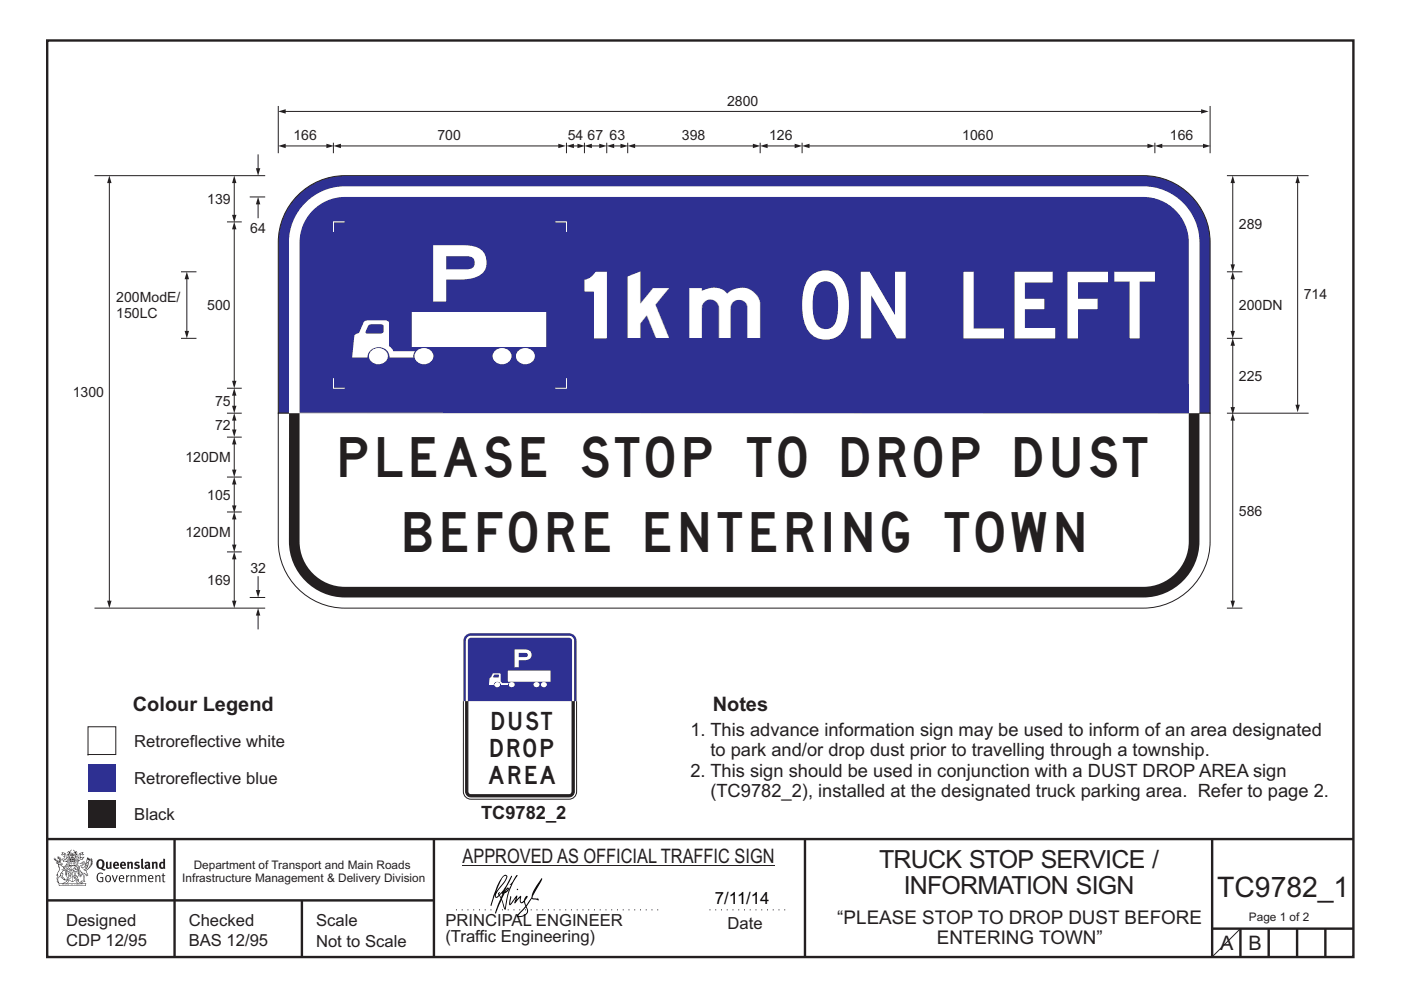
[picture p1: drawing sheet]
<svg xmlns="http://www.w3.org/2000/svg" width="297mm" height="210mm" viewBox="0 0 297 210" stroke-linecap="round" stroke-linejoin="round" font-family="sans-serif">
<g fill="none" stroke="#231f20" stroke-width=".51">
<path d="M10 8.6h276.9v194.4h-276.9zM10 178h277M37 178v25M92 178v25M170.7 177.9v25M257 178v25M10 191h82M64 191v12M257 197h30M263 197v6M269 197v6M275 197v6"/>
<path d="M281 197v6"/>
</g>
<path d="M96.7 193h43.3M150.4 193h16.9" fill="none" stroke="#231f20" stroke-width=".21" stroke-dasharray=".2 1" stroke-linecap="butt"/>
<path d="M98.1 183.5h66.1" fill="none" stroke="#231f20" stroke-width=".21"/>
<g fill="#231f20">
<path d="M21.1 182.6a.94 .94 0 0 0 .2 1.4 .84 .84 0 0 0 0-1.5zM20.7 182.5a.92 .92 0 0 1 1.2-.1 .92 .92 0 0 1 .2 1.2l-.3 .6 .6 .2-.1 .2-.6-.1a1.41 1.41 0 0 1-1.3-1.2z" fill-rule="evenodd"/>
<path d="M22.5 182.8l.4-.1v1.2l.1 .1 .3-.1v-1.1h.3l.1 1.4a1.26 1.26 0 0 1-1.2-.1z" fill-rule="evenodd"/>
<path d="M24.5 183.1l-.1 .3h.4l-.1-.3zM24.1 183a.66 .66 0 0 1 .9-.1 .66 .66 0 0 1 .2 .8h-.8v.2a.42 .42 0 0 0 .7 0l.1 .2a.79 .79 0 0 1-1.1 0 .79 .79 0 0 1 0-1.1z" fill-rule="evenodd"/>
<path d="M26 183.1l-.1 .3h.4l-.1-.3zM25.6 183a.66 .66 0 0 1 .9-.1 .66 .66 0 0 1 .2 .8h-.8v.2a.42 .42 0 0 0 .6 0l.2 .2a.79 .79 0 0 1-1.1 0 .79 .79 0 0 1 0-1.1z" fill-rule="evenodd"/>
<path d="M26.9 182.8l.4-.1v.2a.46 .46 0 0 1 .5-.1 .46 .46 0 0 1 .4 .4v1.1h-.4v-1l-.1-.2-.3 .1v1.1h-.4z" fill-rule="evenodd"/>
<path d="M28.6 183l.5-.3 .5 .2-.1 .2h-.5l-.1 .2a.56 .56 0 0 1 .7 .6 .56 .56 0 0 1-.8 .4l-.4-.1 .2-.3 .4 .1 .2-.1-.6-.4z" fill-rule="evenodd"/>
<path d="M29.9 182.2l.4-.1v1.8l.2 .4h-.3l-.2-.2z" fill-rule="evenodd"/>
<path d="M31.1 183.7v.3l.3-.1v-.3zM30.7 183a.67 .67 0 0 1 .6-.2 .67 .67 0 0 1 .5 .5l.1 .8-.2 .3-.2-.2a.5 .5 0 0 1-.7 0 .5 .5 0 0 1 0-.7l.6-.1v-.3l-.6 .1z" fill-rule="evenodd"/>
<path d="M32.2 182.8l.3-.1 .1 .2a.46 .46 0 0 1 .5-.1 .46 .46 0 0 1 .3 .4v1.1h-.4v-1l-.1-.2-.3 .1v1.1h-.4z" fill-rule="evenodd"/>
<path d="M34.3 183.1l-.1 .7 .2 .2 .2-.1v-.7zM34.6 182.1l.4 .1 .1 2.1-.4-.1a.71 .71 0 0 1-1-.6 .71 .71 0 0 1 .9-.7z" fill-rule="evenodd"/>
<path d="M20.8 185.3l.7-.2 .4 .2-.2 .1a.69 .69 0 0 0-.8 .1 .69 .69 0 0 0-.1 .9l.2 .4 .5 .1h.2v-.7h-.4l-.1-.2h.7v1a.96 .96 0 0 1-1.2-.1 .96 .96 0 0 1-.2-1.1z" fill-rule="evenodd"/>
<path d="M22.6 185.9a.57 .57 0 0 0-.1 .7 .57 .57 0 0 0 .6 .3 .7 .7 0 0 0-.2-1.1zM22.5 185.8a.69 .69 0 0 1 1.1 .6 .69 .69 0 0 1-1.1 .5 1.04 1.04 0 0 1 0-1.1z" fill-rule="evenodd"/>
<path d="M23.7 185.7l.2-.1 .4 1.3 .4-1.3h.3l-.6 1.5h-.2z" fill-rule="evenodd"/>
<path d="M25.6 185.8l-.2 .4h.7l-.2-.4zM25.4 185.8a.59 .59 0 0 1 .7-.1 .59 .59 0 0 1 .2 .7h-.9a.45 .45 0 0 0 .3 .5 .45 .45 0 0 0 .5-.1l.1 .1a.74 .74 0 0 1-1-.1 .74 .74 0 0 1 .1-1z" fill-rule="evenodd"/>
<path d="M26.7 185.7l.2-.1 .1 .2 .5-.2-.1 .3-.4 .2v1h-.2z" fill-rule="evenodd"/>
<path d="M27.6 185.7l.2-.1 .1 .2a.45 .45 0 0 1 .5-.2 .45 .45 0 0 1 .3 .4v1.1h-.2v-1.1l-.2-.2-.4 .2v1.1h-.2z" fill-rule="evenodd"/>
<path d="M29.1 185.7l.3-.1v.2l.4-.2 .4 .3 .3-.3a.37 .37 0 0 1 .5 .4v1.1h-.2v-1.1l-.2-.2-.4 .2v1.1h-.2v-1.1l-.2-.2-.4 .2v1.1h-.2z" fill-rule="evenodd"/>
<path d="M31.8 185.8l-.2 .4h.7l-.2-.4zM31.5 185.8a.59 .59 0 0 1 .8-.1 .59 .59 0 0 1 .2 .7h-.9a.45 .45 0 0 0 .3 .5 .45 .45 0 0 0 .5-.1l.1 .1a.74 .74 0 0 1-1-.1 .74 .74 0 0 1 0-1z" fill-rule="evenodd"/>
<path d="M32.9 185.7l.2-.1 .1 .2a.45 .45 0 0 1 .4-.2 .45 .45 0 0 1 .4 .4v1.1h-.2v-1.1l-.2-.2-.4 .2v1.1h-.3z" fill-rule="evenodd"/>
<path d="M34.5 185.3l.2-.1v.4h.4l-.1 .2h-.3v1v.1h.3l-.1 .2-.4-.1v-1.2h-.2v-.2h.2z" fill-rule="evenodd"/>
<path d="M13.2 180.9l.5 .1-.6 .3 .3-.3zM13.7 181.2l.3 .1 .1 1 .3-.5 .1 .5h-.2l-.1 .3-.7 .1v-.3l-.4-.1 .3-.1 .6 .2-.4-.7h.2zM13.2 180.7v.4l-.3 .2 .3 .1 .4-.2 .1 .4-.3 .2h.2l.2 .5-.4-.2-.4 .1 .5 .6 .2-.1 .8 .1-.6 .6 .2 .1 .6-.2-.1-.3 .3-.2h-.2l-.1 .4-.5 .2 .5-.7h-.5l.6-.2-.4 .1 .3-.3-.1-.6-.1-.1-.3 .5v-.2a.8 .8 0 0 0-.9-1.1z" fill-rule="evenodd"/>
<path d="M17 181.1l.5-.2-.3 .2 .4 .2zM16.8 181.2h.1l.1 .9 .3-.2 .4-.1-.3 .3v.2h-.4l-.3 .3-.1-.3-.3-.1 .1-.1-.1-.4 .4 .6 .1-.1zM16.3 181.5l-.1 .9 .4 .1h-.6l.6 .1-.2 .1h-.3l.4 .4h-.2v.3l-.5-.8 .5 1 .4-.6-.4-.2 .9-.5 .2 .1 .4-.5 .1-.2-.8 .2-.1-.7 .4 .2 .5-.2-.4-.2 .2-.2a.88 .88 0 0 0-1 1.2z" fill-rule="evenodd"/>
<path d="M15.5 182.9l.3 .2h-.2v.3v-.3h-.2l.2-.1z" fill-rule="evenodd"/>
<path d="M15.1 182.9l.2 .2h-.2v.3v-.3h-.2h.2z" fill-rule="evenodd"/>
<path d="M14.9 182.8h.9l.1 .7-.3 .1-.8-.1zM14.8 182.4l-.2 1.2h1.4l-.2-1.2-.1 .2h-.8z" fill-rule="evenodd"/>
<path d="M14.9 184.5v.2l.3-.1-.1-.2zM14.4 183.8l.2 .2-.3 .2v.5l.2 .1 .3-.1-.4-.4 .3 .1h.4l-.2-.4 .2-.2zM14.3 183.7h.9a.5 .5 0 0 0 .1 .8l-.3 .3a.47 .47 0 0 1-.7-.1 .47 .47 0 0 1 0-.6l.1-.1z" fill-rule="evenodd"/>
<path d="M15.6 184.2l.1-.1a.33 .33 0 0 1 .5-.2 .33 .33 0 0 1 .1 .5l-.3-.1 .2-.2h-.4l-.1 .1h.2l.1 .3h.3v.2h-.6l.1-.1-.3-.1zM15.5 184.2l-.1 .4h.2l-.1 .2h.9v-.2a.44 .44 0 0 0 0-.7 .44 .44 0 0 0-.7 .1z" fill-rule="evenodd"/>
<path d="M15.7 185.7l.4 .1zM15.9 185.2l.1 .4h-.2zM15.9 185.1l-.3 .7-.3 .2a.98 .98 0 0 1 1.1 .1z" fill-rule="evenodd"/>
<path d="M15.6 186l.3 .2v-.2h.2l-.2 .5v-.2l-.3 .1 .2-.2z" fill-rule="evenodd"/>
<path d="M15 185.3l.1 .1-.2 .3zM14.6 185.9h.4a.22 .22 0 0 1-.2 .3 .22 .22 0 0 1-.2-.3zM14.5 185.3l.2 .4zM14.6 185.8l.4 .1zM14.7 185.2l.2 .1-.1 .4zM14.4 185.2l.1 .5a.36 .36 0 0 0 0 .5 .36 .36 0 0 0 .5 0 .36 .36 0 0 0 .1-.5 .41 .41 0 0 0-.1-.5 .41 .41 0 0 0-.6 0z" fill-rule="evenodd"/>
<path d="M14.6 184.1l.2 .2z" fill-rule="evenodd"/>
<path d="M18.3 183.4l.1-.1v.4l-.5 .4z" fill-rule="evenodd"/>
<path d="M17.5 182.9l.2-.1 .3 .2-.7 .8-.1 .3 .3 .1a1.07 1.07 0 0 0 .7-.9l.4-.3v.2a1.36 1.36 0 0 1-1 1.3 1.32 1.32 0 0 0 1.2-1.6l.5-.7-.2 .5 .4-.2-.4 .4 .4-.2-.4 .4h.4l-.5 .2h.4l-.4 .2h.4l-.4 .1 .1 .1h-.2l.1 .2-.2 .1a.82 .82 0 0 1-1 .6l.3 .1 .5 .9-.3 .1-.2-.4-.4-.2 .1 1.8 .2 .1-.6 .2-.2-.2 .5-.1v-.2a2.24 2.24 0 0 0-.7-2.1v-.3a.69 .69 0 0 1 .6-.9l.1-.2zM16.6 184.5l.5 1.3 .1-.8 .2 .3-.3 .7-.4-.8h-.1l.1-.2zM18.5 182.2l.1 .3 .2-.2v.3l.2-.3v.2l-.8 .6zM16.8 183.2l.7-.1 .1 .2a.87 .87 0 0 0-.8 .6 .87 .87 0 0 0 .2 .9l.2 .4-.1 .5-.3-1.1-.2-.1-.1 .1 .1 .2-.2 .4 .3 .1 .2 .7h.3l.3-.6a1.62 1.62 0 0 1 .1 1.4h-.3l-.2 .3h.2l.1 .2 .2-.2h.5l-.2-.3-.1-1.5 .2 .1a.4 .4 0 0 0 .2 .3 .4 .4 0 0 0 .5 0l-.5-1 .8-.6 .1-.3h.3l-.1-.1 .3-.3h-.2l.2-.3-.1 .1 .1-.3-.1 .1 .1-.4h-.1l.1-.3v-.1l-.2 .2-.1-.4-.2 .4-.1-.4-.1 .2-.2-.3v.3l-.2-.4-.4 1.6a.58 .58 0 0 1-.8 .6l.7-.8v-.4h-.4z" fill-rule="evenodd"/>
<path d="M18.2 185.4l.3 .1z" fill-rule="evenodd"/>
<path d="M12.5 187.4h5.7l-.1 .4h-5.5zM13.5 187.4l.5-.3 .4-.4v.1l.1 .1-.3 .4zM14 186.6l.3-.1-.2 .3zM16.3 186.7l.4 .4 .5 .3h-.6l-.3-.3-.1-.2zM16.4 186.5l.2 .1-.1 .2zM12.4 187.4l.1 .5h5.7l.1-.5-.8-.1-.6-.2-.3-.2 .1-.5a.47 .47 0 0 0-.6 .4 .47 .47 0 0 0 .4 .6h-2.3a.47 .47 0 0 0 .4-.6 .47 .47 0 0 0-.6-.4l.1 .5-.3 .2-.6 .2z" fill-rule="evenodd"/>
<path d="M13.3 187.6v.1zM13.3 187.5l-.1 .3h.2z" fill-rule="evenodd"/>
<path d="M13.5 187.5l.1 .2 .1-.2v.2z" fill-rule="evenodd"/>
<path d="M13.9 187.5l.1 .2zM13.8 187.5v.3l.2-.1v-.1z" fill-rule="evenodd"/>
<path d="M14.2 187.6l.1 .1zM14.2 187.5l-.1 .3h.3z" fill-rule="evenodd"/>
<path d="M14.4 187.5h.2l.1 .3h-.3z" fill-rule="evenodd"/>
<path d="M15.1 187.6v.1zM15.1 187.5l-.1 .3h.2z" fill-rule="evenodd"/>
<path d="M15.3 187.5h.2l-.1 .3z" fill-rule="evenodd"/>
<path d="M15.8 187.5h.2l-.1 .3z" fill-rule="evenodd"/>
<path d="M16.1 187.5l.1 .3z" fill-rule="evenodd"/>
<path d="M16.3 187.5l.1 .2zM16.3 187.5v.3l.2-.1v-.1z" fill-rule="evenodd"/>
<path d="M16.6 187.5h.2v.3h-.2z" fill-rule="evenodd"/>
<path d="M16.9 187.5l.1 .3h-.1z" fill-rule="evenodd"/>
<path d="M17.1 187.5l.1 .3z" fill-rule="evenodd"/>
<path d="M17.3 187.5l.1 .3z" fill-rule="evenodd"/>
<path d="M14.9 182.1a.71 .71 0 0 1 .9 .1zM15.6 182.2l.2 .2zM15 182.2l.3 .1zM14.8 182.3l.1 .1zM15.2 181.9h.3zM15.2 181.3h.1v.2zM15.2 181h.2v.2zM15.3 181.6l.1 .2h-.2zM15.4 181.3l.1 .2zM15 181.3l.1 .1-.1 .1zM15.6 181.3h.1v.2zM14.4 180.6l-.3 .3 .5-.2v.4h-.3l-.1 .6 .2-.5 .3 .9v.4h1.2v-.4l.4-.9 .2 .3-.2-.5-.2 .1v-.4l.4 .2-.3-.4-.2 .3-.5-.6v.1a.41 .41 0 0 1 .3 .3 .41 .41 0 0 1-.1 .5l.1-.2a1 1 0 0 1 0 1.1l-.2-.1-.1-.3h.4l-.2-.2 .2-.3-.3 .1v-.4l-.3 .2-.2-.2 .1 .4-.4-.1 .1 .3-.1 .2h.4l-.1 .3-.3 .1a.93 .93 0 0 1 .1-1.1l.1 .3v-.4h-.2l.4-.6-.5 .5-.1-.2z" fill-rule="evenodd"/>
<path d="M12.4 183.4l.4 .1 .6 .5v.2a.83 .83 0 0 1 .6 1.2v-.2a.75 .75 0 0 0-1-.8l.4 .2-.6 .7-.1 .5a.95 .95 0 0 0-.3 1.3l-.1-.1a.77 .77 0 0 1 .1-1.1l-.1-.5-.1 .1 .2-.5a1.31 1.31 0 0 0 0-1.6zM13 185.2l.3 .1-.1 .8 .5 .4-.2-.1a.68 .68 0 0 1-.6-.8zM12.1 183a.68 .68 0 0 1 1 .3l-.5 .1-.1-.3zM11.4 182.1a1.19 1.19 0 0 0 1 .8h-.5l.4 .4 .1 .6a.9 .9 0 0 1-.2 1.2l-.3 .5h.3v.2a1.04 1.04 0 0 0-.1 1.2l.2 .3 .3-.1-.1-.1a.8 .8 0 0 1 .2-1.2l.1-.2a.89 .89 0 0 0 1.1 .9l-.6-.6 .1-.8-.3-.1 .4-.5 .4 .3 .1 .8a1.01 1.01 0 0 0-.3-1.4l.3-.6-.4 .4a.41 .41 0 0 1 .4-.5h-.1l-.5 .2-.5-.4h.3a.5 .5 0 0 0-.5-.5l.3-.4-.3 .2 .3-.4-.1-.3-.1 .4-.1-.6-.1 .3-.1-.5-.1 .3-.3-.2 .3 .3-.3-.1a.62 .62 0 0 1 .5 .9l-.1-.4v.4l-.3-.1v-.4l-.1 .3-.1-.3-.1 .2-.1-.5-.1 .3-.1-.4v.4z" fill-rule="evenodd"/>
<path d="M12.6 183.1l.1-.1 .2 .2z" fill-rule="evenodd"/>
<path d="M14 183.6h2.7v1l-.1-.9h-2.5v1.2h2.5v-.3v.6v-.2h-1.2v1.9a2.13 2.13 0 0 0 1.3-1.7 1.69 1.69 0 0 1-1.6 1.8l-.6-.4-.4-.6-.1-1.2v.6l.4 .8 .9 .7v-1.9h-1.2z" fill-rule="evenodd"/>
<circle cx="17.7" cy="182.9" r=".08"/>
</g>
<g fill="#000">
<path d="M107.5 188.6l.2-.1-.5 .6zM106.3 189.5l.3 .1-.3 .7-.3-.4zM106.8 185.9l.5-.1a9.3 9.3 0 0 1-2 3.2l-.1 .2 1-2.5zM106.5 185.9a14.7 14.7 0 0 0-2.2 5l-.3 1.1 .1 .2 .8-2.4a.42 .42 0 0 0 .2 .6 .42 .42 0 0 0 .6-.2l.2-.2 .2 .5-1.1 3.2h.2l1.1-2.8 .6 1.9 .2 .2 .2-.5a13.5 13.5 0 0 1 2-6.2l.4-.6-.1-.1-1.6 2.1 .4-.1a14.9 14.9 0 0 0-1.3 5.1l-.4-1.2a1.39 1.39 0 0 1 .2-1.8l.1-.2a.92 .92 0 0 0 .8-1.2 .75 .75 0 0 0-.7 .7l-.2 .2 1.6-3.4-.1-.1-.4 .7a10.5 10.5 0 0 1-2.2 3.3l.2-.4a.32 .32 0 0 0-.4 .1 .32 .32 0 0 0 .1 .5l-.5 .3a3.2 3.2 0 0 1 1.1-2.2l.5-.6a2.49 2.49 0 0 0 .7-1.7l-.3-.2z" fill-rule="evenodd"/>
<path d="M109.6 188.5l.3 .3h-.3z" fill-rule="evenodd"/>
<path d="M111.5 192.4a1.15 1.15 0 0 1 .1 1.3 1.15 1.15 0 0 1-1.2 .6h-.5zM108.1 190.1l-.2 1.6 .3 .3 1.2-1.5-.3 1.1 1.1-1.2a.94 .94 0 0 0 .4 1.2l.5-.3 .3 .9-1.2 1.3a.98 .98 0 0 0-.5 1 1.9 1.9 0 0 0 2.3-1.3l-.1-.3a1.02 1.02 0 0 1 .3-1.4l.5-.9 1.5 .3-.2-.5v.3l-1.1-.2v-.3l2-3.5 .1-.3-.1-.1-1.8 2.7a6.6 6.6 0 0 1-1.5 3l-.2-.2a1.01 1.01 0 0 1 .4-1.4l.1-.3-.3-.1-.3 .4-.2 .6-.5 .4-.2-.4 .1-.9-.2-.1-.8 .9 .2-.9-.1-.1-1.4 1.8 .2-1.4v-.2z" fill-rule="evenodd"/>
</g>
<path d="M18.7 162.1h5.9v5.9h-5.9z" fill="#2e3092"/>
<path d="M18.7 154.1v5.9h5.9v-5.9z" fill-rule="evenodd" fill="#fff" stroke="#231f20" stroke-width=".21"/>
<path d="M18.7 169.6h5.9v5.9h-5.9z" fill="#231f20"/>
<path d="M59.8 31h10.1" fill="none" stroke="#231f20" stroke-width=".21"/>
<g fill="#231f20">
<path d="M69.2 30.5l1.6 .5-1.6 .4z"/>
<path d="M59 31l1.6-.5v.9z"/>
</g>
<path d="M71.5 31h47.6" fill="none" stroke="#231f20" stroke-width=".21"/>
<g fill="#231f20">
<path d="M118.4 30.5l1.6 .5-1.6 .4z"/>
<path d="M70.7 31l1.6-.5v.9z"/>
</g>
<path d="M120.9 31h2.3" fill="none" stroke="#231f20" stroke-width=".21"/>
<g fill="#231f20">
<path d="M122.4 30.5l1.6 .5-1.6 .4z"/>
<path d="M120.1 31l1.6-.5v.9z"/>
</g>
<path d="M124.7 31h3.1" fill="none" stroke="#231f20" stroke-width=".21"/>
<g fill="#231f20">
<path d="M127.1 30.5l1.6 .5-1.6 .4z"/>
<path d="M123.9 31l1.6-.5v.9z"/>
</g>
<path d="M129.5 31h2.8" fill="none" stroke="#231f20" stroke-width=".21"/>
<g fill="#231f20">
<path d="M131.6 30.5l1.6 .5-1.6 .4z"/>
<path d="M128.6 31l1.6-.5v.9z"/>
</g>
<path d="M133.9 31h26.5" fill="none" stroke="#231f20" stroke-width=".21"/>
<g fill="#231f20">
<path d="M159.6 30.5l1.6 .5-1.6 .4z"/>
<path d="M133.1 31l1.6-.5v.9z"/>
</g>
<path d="M162 31h7.2" fill="none" stroke="#231f20" stroke-width=".21"/>
<g fill="#231f20">
<path d="M168.5 30.5l1.6 .5-1.6 .4z"/>
<path d="M161.1 31l1.6-.5v.9z"/>
</g>
<path d="M59.8 23.6h195.6" fill="none" stroke="#231f20" stroke-width=".21"/>
<g fill="#231f20">
<path d="M254.7 23.2l1.6 .4-1.6 .5z"/>
<path d="M59 23.6l1.6-.4v.9z"/>
</g>
<path d="M59 22.5v10M70.7 30.3v2.2M120.1 30.3v2.2M123.9 30.3v2.2M128.6 30.3v2.2M133.1 30.3v2.2M161.2 30.3v2.2M170.1 30.3v2.2" fill="none" stroke="#231f20" stroke-width=".21"/>
<path d="M63.7 40.9a14.1 14.1 0 0 1 9.4-3.6h169.3a14.2 14.2 0 0 1 14.2 14.1v36.2h-197.6v-36.2a14.1 14.1 0 0 1 4.7-10.5z" fill-rule="evenodd" fill="#2e3092" stroke="#231f20" stroke-width=".21"/>
<path d="M59 87.6h197.6v27.2a14.2 14.2 0 0 1-14.2 14.2h-169.3a14.2 14.2 0 0 1-14.1-14.2z" fill-rule="evenodd" fill="#fff" stroke="#231f20" stroke-width=".21"/>
<path d="M61.3 87.6h193v27.2a11.9 11.9 0 0 1-11.9 11.9h-169.3a11.9 11.9 0 0 1-11.8-11.9z" fill-rule="evenodd" fill="#231f20"/>
<g fill="#fff">
<path d="M64.7 43a11.9 11.9 0 0 1 8.4-3.5h169.3a11.9 11.9 0 0 1 11.9 11.9v36.2h-193v-36.2a11.8 11.8 0 0 1 3.4-8.4z" fill-rule="evenodd"/>
<path d="M63.5 87.6l188.5 .1v27.1a9.7 9.7 0 0 1-9.6 9.7h-169.3a9.7 9.7 0 0 1-9.6-9.7z" fill-rule="evenodd"/>
</g>
<path d="M66 45a9.6 9.6 0 0 1 7.1-3.2h169.3a9.7 9.7 0 0 1 9.7 9.6v36.3l-188.6-.1v-36.2a9.6 9.6 0 0 1 2.5-6.4z" fill-rule="evenodd" fill="#2e3092"/>
<path d="M91.8 52h6.4a4.8 4.8 0 0 1 4.5 1.7 3.5 3.5 0 0 1-2.8 5.4l-1.7 .2h-3.6v4.7h-2.8zM94.6 54.3v2.8h4.1a1.64 1.64 0 0 0 1.9-.9 1.32 1.32 0 0 0-1.2-1.8zM88.5 74.3a1.77 1.77 0 0 0-.2 2.3 1.77 1.77 0 0 0 2.1 .6 1.71 1.71 0 0 0 1.5-2 1.71 1.71 0 0 0-2-1.4l-.5 .1zM78.8 74.3a1.77 1.77 0 0 0-.2 2.3 1.77 1.77 0 0 0 2.2 .6 1.71 1.71 0 0 0 1.4-2 1.71 1.71 0 0 0-2-1.4l-.5 .1zM105 74.3a1.77 1.77 0 0 0-.2 2.3 1.77 1.77 0 0 0 2.2 .6 1.71 1.71 0 0 0 1.4-2 1.71 1.71 0 0 0-2-1.4l-.5 .1zM110 74.3a1.77 1.77 0 0 0-.2 2.3 1.77 1.77 0 0 0 2.1 .6 1.71 1.71 0 0 0 1.5-2 1.71 1.71 0 0 0-2-1.4l-.5 .1zM87.3 66.2v7.4h28.5v-7.4zM77.3 68.2l.9-.3h3.5l.5 .2 .3 .4v4.9l.6 .5 .3 .6h4.6l-.3 .6-.1 .7h-5a2.36 2.36 0 0 0-2.3-2.2 2.36 2.36 0 0 0-2.4 2.2h-3.2l.4-4.6 1-.6zM78.1 69l.7-.2h2.2l.3 .3v1.2a.6 .6 0 0 1-.7 .5l-3-.1-.1-.3z" fill-rule="evenodd" fill="#fff"/>
<path d="M73.1 47.1h-2.4v2.1M117.7 47.1h2.4v2.1M70.7 80.2v2.1h2.4M120.1 80.2v2.1h-2.4" fill="none" stroke="#fff" stroke-width=".21"/>
<path d="M170.9 31h73.1" fill="none" stroke="#231f20" stroke-width=".21"/>
<g fill="#231f20">
<path d="M243.3 30.5l1.6 .5-1.6 .4z"/>
<path d="M170 31l1.6-.5v.9z"/>
</g>
<path d="M260.1 37.3h17.4M260.1 87.6h17.4M261.4 88.5v39.6M260.1 129h3.3" fill="none" stroke="#231f20" stroke-width=".21"/>
<g fill="#231f20">
<path d="M260.9 127.4h.9l-.4 1.6z"/>
<path d="M261.4 87.6l.4 1.6h-.9z"/>
</g>
<path d="M261.4 72.6v14.5" fill="none" stroke="#231f20" stroke-width=".21"/>
<g fill="#231f20">
<path d="M260.9 86.3h.9l-.4 1.6z"/>
<path d="M261.4 71.7l.4 1.6h-.9z"/>
</g>
<path d="M261.4 38.1v18.7" fill="none" stroke="#231f20" stroke-width=".21"/>
<g fill="#231f20">
<path d="M260.9 56.1h.9l-.4 1.6z"/>
<path d="M261.4 37.2l.4 1.6h-.9z"/>
</g>
<path d="M23.2 38.1v90" fill="none" stroke="#231f20" stroke-width=".21"/>
<g fill="#231f20">
<path d="M22.7 127.4h1l-.5 1.6z"/>
<path d="M23.2 37.2l.5 1.6h-1z"/>
</g>
<path d="M275.1 38.1v48.5" fill="none" stroke="#231f20" stroke-width=".21"/>
<g fill="#231f20">
<path d="M274.7 85.8h.9l-.5 1.6z"/>
<path d="M275.1 37.2l.5 1.6h-.9z"/>
</g>
<path d="M260.1 57.6h3.3M261.4 58.5v12.4M260.1 71.8h3.3" fill="none" stroke="#231f20" stroke-width=".21"/>
<g fill="#231f20">
<path d="M260.9 70.2h.9l-.4 1.6z"/>
<path d="M261.4 57.6l.4 1.6h-.9z"/>
</g>
<path d="M38.4 57.6h3.3M39.6 58.5v12.4M38.4 71.8h3.3" fill="none" stroke="#231f20" stroke-width=".21"/>
<g fill="#231f20">
<path d="M39.1 70.2h1l-.5 1.6z"/>
<path d="M39.6 57.6l.5 1.6h-1z"/>
</g>
<path d="M20 37.3h36.2M48.1 47.1h3.2M52.9 41.8h3.3M48.1 92.7h3.2M48.1 87.6h3.2M48.1 82.3h3.2M48.1 117.1h3.2M48.1 108.6h3.2M48.1 101.2h3.2M49.7 117.9v10.2M20 129h36.2M52.9 126.7h3.3" fill="none" stroke="#231f20" stroke-width=".21"/>
<g fill="#231f20">
<path d="M49.2 127.4h.9l-.4 1.6z"/>
<path d="M49.7 117l.4 1.6h-.9z"/>
</g>
<path d="M49.7 109.4v6.9" fill="none" stroke="#231f20" stroke-width=".21"/>
<g fill="#231f20">
<path d="M49.2 115.5h.9l-.4 1.6z"/>
<path d="M49.7 108.6l.4 1.6h-.9z"/>
</g>
<path d="M49.7 93.5v6.8" fill="none" stroke="#231f20" stroke-width=".21"/>
<g fill="#231f20">
<path d="M49.2 99.6h.9l-.4 1.6z"/>
<path d="M49.7 92.7l.4 1.6h-.9z"/>
</g>
<path d="M49.7 88.5v3.3" fill="none" stroke="#231f20" stroke-width=".21"/>
<g fill="#231f20">
<path d="M49.2 91.1h.9l-.4 1.6z"/>
<path d="M49.7 87.6l.4 1.6h-.9z"/>
</g>
<path d="M49.7 83.2v3.6" fill="none" stroke="#231f20" stroke-width=".21"/>
<g fill="#231f20">
<path d="M49.2 86.1h.9l-.4 1.6z"/>
<path d="M49.7 82.3l.4 1.6h-.9z"/>
</g>
<path d="M49.7 47.9v33.6" fill="none" stroke="#231f20" stroke-width=".21"/>
<g fill="#231f20">
<path d="M49.2 80.8h.9l-.4 1.6z"/>
<path d="M49.7 47l.4 1.6h-.9z"/>
</g>
<path d="M49.7 38.1v8.2" fill="none" stroke="#231f20" stroke-width=".21"/>
<g fill="#231f20">
<path d="M49.2 45.6h.9l-.4 1.6z"/>
<path d="M49.7 37.2l.4 1.6h-.9z"/>
</g>
<path d="M49.7 102v5.9" fill="none" stroke="#231f20" stroke-width=".21"/>
<g fill="#231f20">
<path d="M49.2 107.2h.9l-.4 1.6z"/>
<path d="M49.7 101.2l.4 1.6h-.9z"/>
</g>
<path d="M54.7 122.2v3.7" fill="none" stroke="#231f20" stroke-width=".21"/>
<path d="M54.3 125.2h.9l-.5 1.6z" fill="#231f20"/>
<path d="M54.7 32.7v3.7" fill="none" stroke="#231f20" stroke-width=".21"/>
<path d="M54.3 35.7h.9l-.5 1.6z" fill="#231f20"/>
<path d="M54.7 42.6v3.7" fill="none" stroke="#231f20" stroke-width=".21"/>
<path d="M54.7 41.7l.5 1.6h-.9z" fill="#231f20"/>
<path d="M54.7 129.8v3.7" fill="none" stroke="#231f20" stroke-width=".21"/>
<path d="M54.7 129l.5 1.6h-.9z" fill="#231f20"/>
<path d="M245.7 31h10.1" fill="none" stroke="#231f20" stroke-width=".21"/>
<g fill="#231f20">
<path d="M255.1 30.5l1.6 .5-1.6 .4z"/>
<path d="M244.8 31l1.6-.5v.9z"/>
</g>
<path d="M244.9 30.3v2.2M256.6 22.5v10M98.3 148.7l-.1 19.2a1.6 1.6 0 0 0 1.6 1.6h20.8a1.6 1.6 0 0 0 1.7-1.6l-.1-19.2M263 197l-6 6" fill="none" stroke="#231f20" stroke-width=".21"/>
<path d="M98.9 135.3l.6-.5h.3h20.8a1.12 1.12 0 0 1 1.2 1.1v32a1.12 1.12 0 0 1-1.2 1.1h-20.8a1.12 1.12 0 0 1-1.1-1.1v-32z" fill-rule="evenodd" fill="#231f20" stroke="#231f20" stroke-width=".21"/>
<path d="M99.4 135.5l.4-.2h20.8a.64 .64 0 0 1 .7 .6v32a.64 .64 0 0 1-.7 .7h-20.8a.64 .64 0 0 1-.6-.7v-32z" fill-rule="evenodd" fill="#fff" stroke="#231f20" stroke-width=".21"/>
<path d="M99.4 135.5l.4-.2h20.8a.64 .64 0 0 1 .7 .6v12.8h-22.1v-12.8z" fill-rule="evenodd" fill="#2e3092"/>
<path d="M99.2 135l.6-.2h20.8a1.12 1.12 0 0 1 1.2 1.1v12.8h-.5v-12.8a.64 .64 0 0 0-.7-.6h-20.8a.64 .64 0 0 0-.6 .6v12.8h-.5v-12.8l.1-.3z" fill-rule="evenodd" fill="#fff"/>
<path d="M98.7 134.8l.7-.4 .4-.1h20.8a1.6 1.6 0 0 1 1.6 1.6v12.8h-.4v-12.8a1.12 1.12 0 0 0-1.2-1.1h-20.8a1.12 1.12 0 0 0-1.1 1.1v12.8h-.5v-12.8l.1-.4z" fill-rule="evenodd" fill="#2e3092"/>
<path d="M109.1 137.7h2a1.19 1.19 0 0 1 1.6 1.1 1.19 1.19 0 0 1-1.4 1.2l-1.3 .1v1.4h-.9zM110 138.5v.9h1.3l.5-.2 .1-.5-.2-.2zM107.9 145.2a.6 .6 0 0 0 1.2 0 .6 .6 0 0 0-1.2 0zM104.9 145.2a.59 .59 0 0 0 1.1 0 .59 .59 0 0 0-1.1 0zM113.2 145.2a.6 .6 0 0 0 1.2 0 .6 .6 0 0 0-1.2 0zM114.8 145.2a.59 .59 0 0 0 1.1 0 .59 .59 0 0 0-1.1 0zM107.7 142.2v2.4h9v-2.4zM104.4 142.9l.4-.1 1.3 .1v1.6l.3 .4h1.5l-.1 .4h-1.6a.75 .75 0 0 0-.8-.7 .75 .75 0 0 0-.7 .7h-1l.1-1.5 .4-.2zM104.7 143.2l1-.1 .1 .4-.2 .2h-1v-.1z" fill-rule="evenodd" fill="#fff"/>
<g font-size="14.1" fill="#fff">
<text x="123.9" y="71.8">1</text>
<text x="170.1" y="71.8">ON LEFT</text>
</g>
<text font-size="10.6" fill="#fff" x="133.1" y="71.8">km</text>
<g font-size="8.5" fill="#231f20">
<text x="72.2" y="101.2">PLEASE STOP TO DROP DUST</text>
<text x="85.8" y="117.1">BEFORE ENTERING TOWN</text>
</g>
<text font-size="6" fill="#231f20" x="258.1" y="190.3">TC9782_1</text>
<g font-size="5.3" fill="#231f20">
<text x="186.4" y="184.1">TRUCK STOP SERVICE /</text>
<text x="191.6" y="189.7">INFORMATION SIGN</text>
</g>
<g font-size="4.2" fill="#231f20">
<text x="28.2" y="150.9">Colour Legend</text>
<text x="151.1" y="150.9">Notes</text>
<text x="98.1" y="183">APPROVED AS OFFICIAL TRAFFIC SIGN</text>
<text x="258.7" y="201.6">A</text>
<text x="264.7" y="201.6">B</text>
</g>
<g font-size="4" fill="#231f20">
<text x="177.5" y="196.1">“PLEASE STOP TO DROP DUST BEFORE</text>
<text x="198.6" y="200.3">ENTERING TOWN”</text>
</g>
<g font-size="3.9" fill="#231f20">
<text x="146.4" y="156.1">1. This advance information sign may be used to inform of an area designated</text>
<text x="150.6" y="160.4">to park and/or drop dust prior to travelling through a township.</text>
<text x="146.4" y="164.7">2. This sign should be used in conjunction with a DUST DROP AREA sign</text>
<text x="102" y="173.6">TC9782_2</text>
<text x="150.6" y="169.1">(TC9782_2), installed at the designated truck parking area. Refer to page 2.</text>
</g>
<g font-size="3.8" fill="#231f20">
<text x="104.3" y="154.8">DUST</text>
<text x="104.1" y="160.6">DROP</text>
<text x="103.6" y="166.3">AREA</text>
</g>
<text font-size="3.6" fill="#010202" x="151.6" y="191.8">7/11/14</text>
<g font-size="3.5" fill="#231f20">
<text x="28.5" y="158.4">Retroreflective white</text>
<text x="28.5" y="166.3">Retroreflective blue</text>
<text x="28.5" y="173.8">Black</text>
<text x="14" y="196.4">Designed</text>
<text x="40" y="196.4">Checked</text>
<text x="67" y="196.4">Scale</text>
<text x="94.4" y="196.3">PRINCIPAL ENGINEER</text>
<text x="154.3" y="197">Date</text>
<text x="14" y="200.5">CDP 12/95</text>
<text x="40" y="200.5">BAS 12/95</text>
<text x="67" y="200.8">Not to Scale</text>
<text x="94.4" y="199.8">(Traffic Engineering)</text>
</g>
<g font-size="3" fill="#231f20">
<text x="154.2" y="22.4">2800</text>
<text x="62.2" y="29.8">166</text>
<text x="92.8" y="29.8">700</text>
<text x="120.4" y="29.8">54 67 63</text>
<text x="144.6" y="29.8">398</text>
<text x="163.1" y="29.8">126</text>
<text x="204" y="29.8">1060</text>
<text x="248.1" y="29.8">166</text>
<text x="43.9" y="43.2">139</text>
<text x="53.1" y="49.3">64</text>
<text x="262.7" y="48.5">289</text>
<text x="24.7" y="64">200ModE/</text>
<text x="43.9" y="65.8">500</text>
<text x="262.7" y="65.8">200DN</text>
<text x="276.4" y="63.4">714</text>
<text x="24.7" y="67.4">150LC</text>
<text x="262.7" y="80.9">225</text>
<text x="15.4" y="84.2">1300</text>
<text x="45.6" y="86">75</text>
<text x="45.6" y="91.2">72</text>
<text x="39.3" y="97.9">120DM</text>
<text x="43.9" y="106">105</text>
<text x="39.3" y="113.8">120DM</text>
<text x="262.7" y="109.4">586</text>
<text x="43.9" y="124.1">169</text>
<text x="53.1" y="121.6">32</text>
</g>
<g font-size="2.5" fill="#231f20">
<text x="41.1" y="184.3">Department of Transport and Main Roads</text>
<text x="38.6" y="187.1">Infrastructure Management &amp; Delivery Division</text>
<text x="264.8" y="195.3">Page 1 of 2</text>
</g>
</svg>
